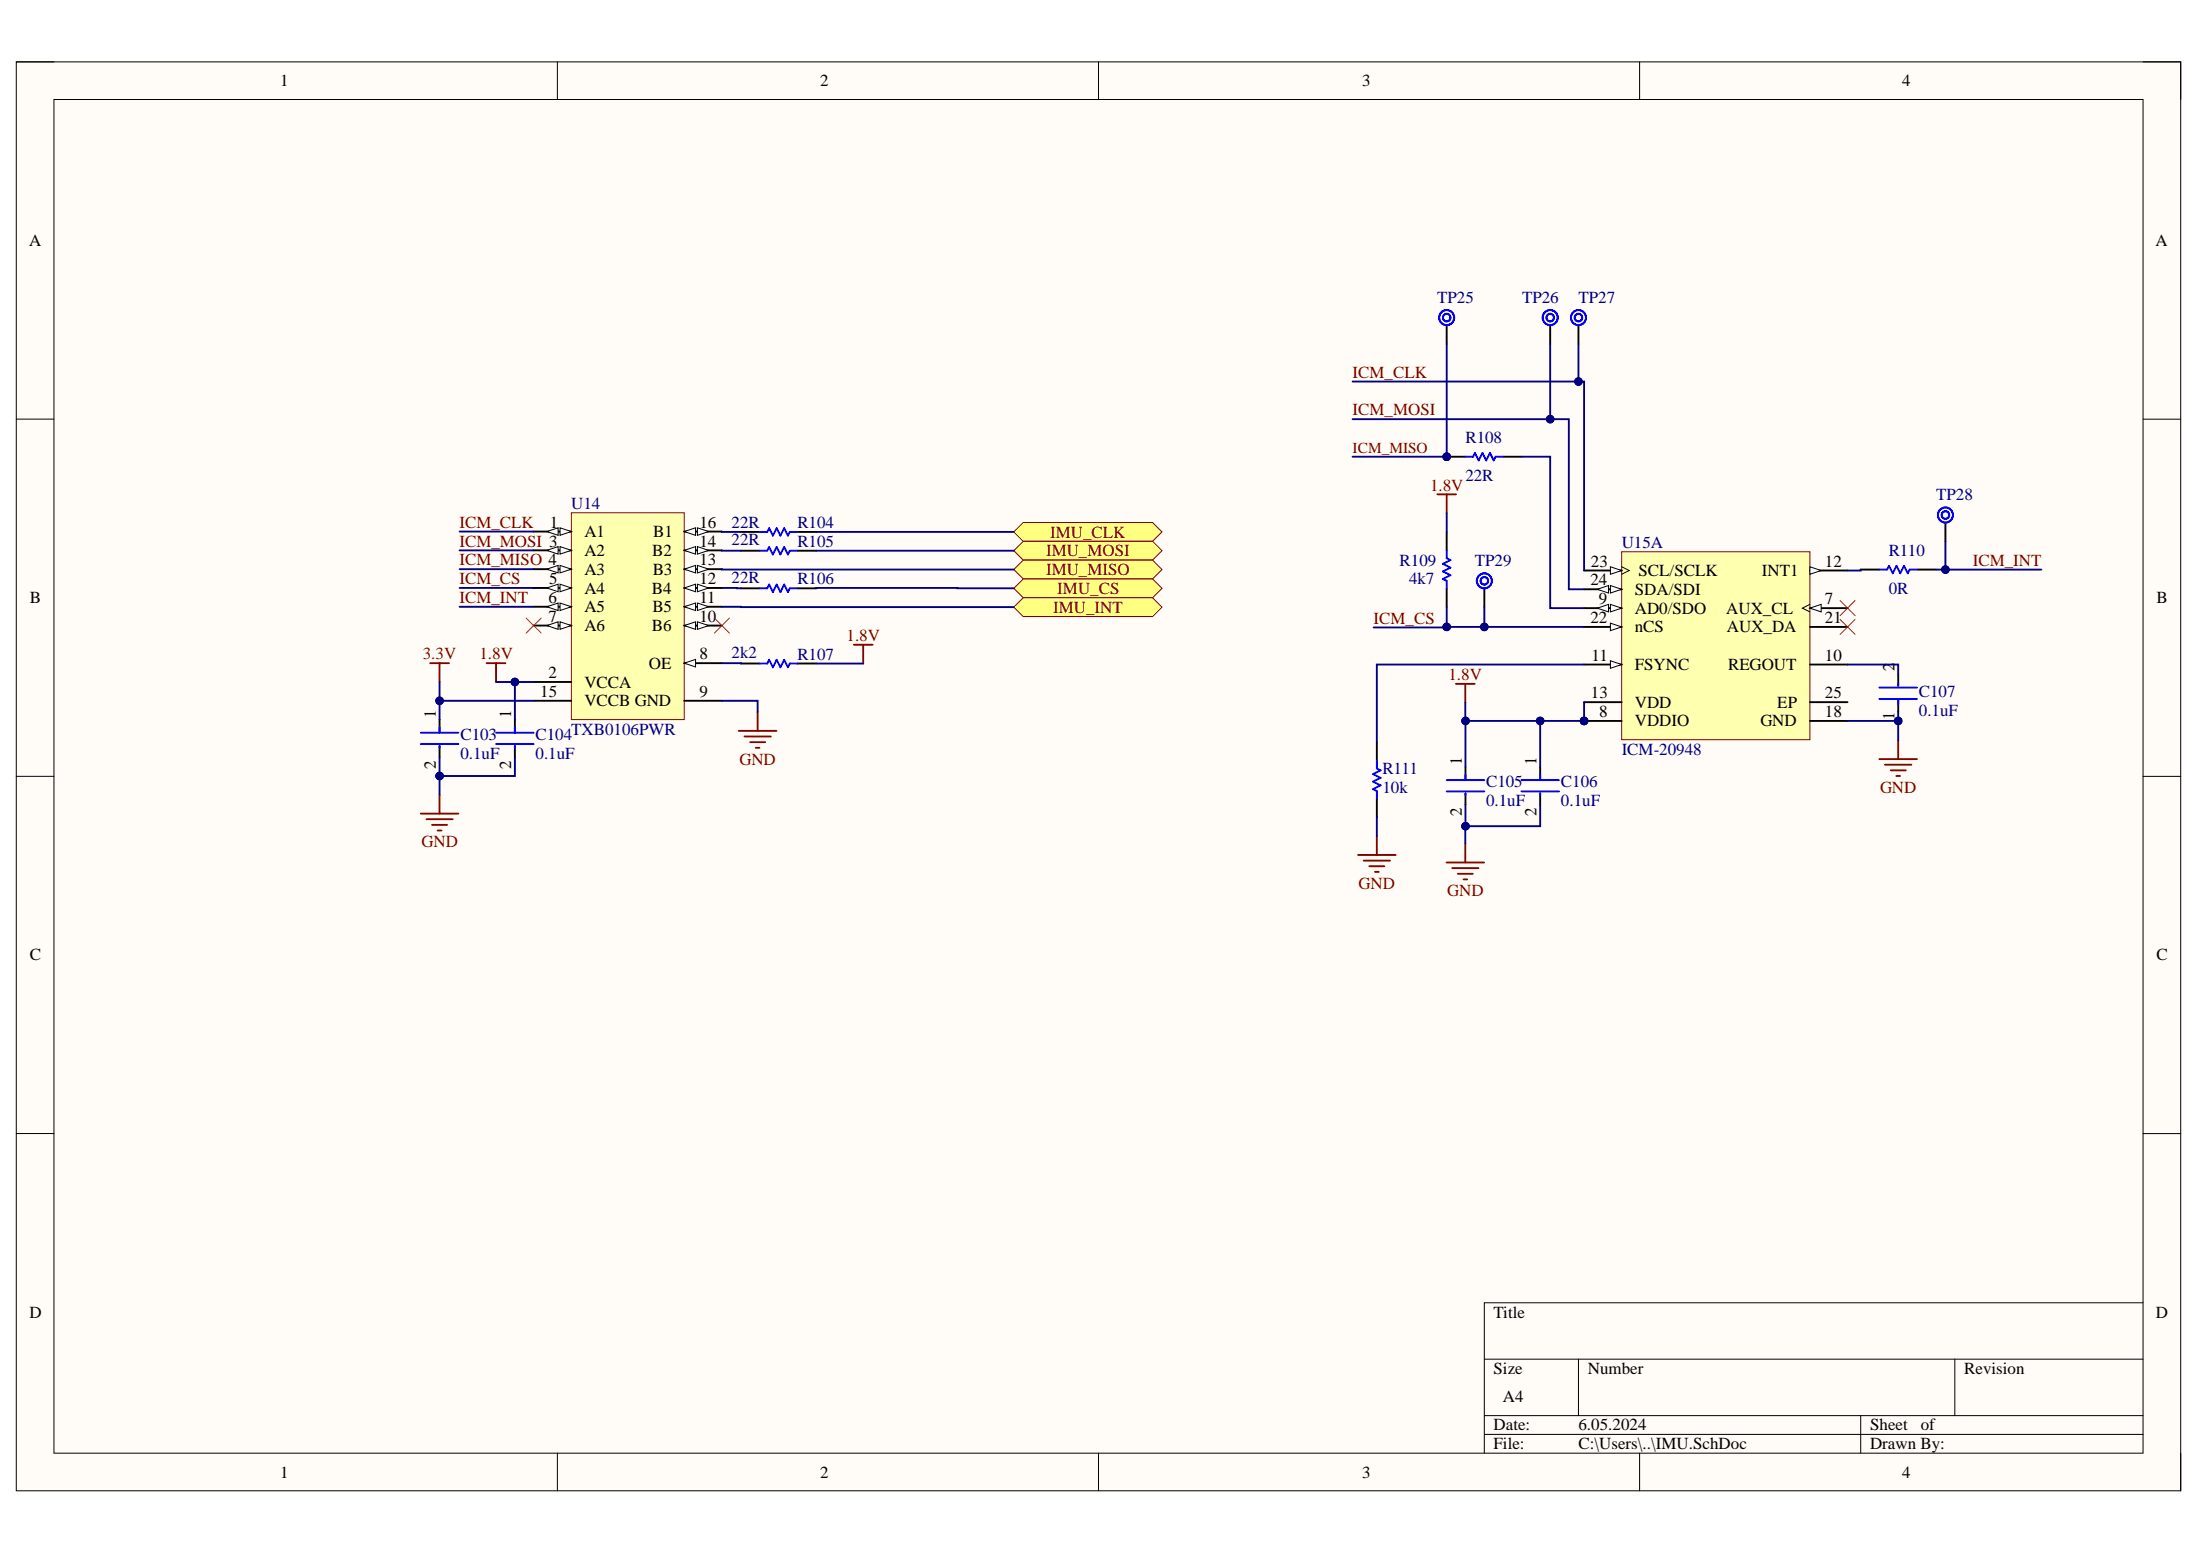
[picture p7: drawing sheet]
<svg xmlns="http://www.w3.org/2000/svg" width="297mm" height="210mm" viewBox="0 0 297 210" stroke-linecap="round" stroke-linejoin="round" font-family="sans-serif">
<path d="M2.2 8.4h292.2v192.8h-292.2z" fill-rule="evenodd" fill="#fffcf8"/>
<path d="M2.2 8.4h292.2v192.8h-292.2z" fill="none" stroke="#000" stroke-width=".14"/>
<path d="M7.3 13.4h282v182.8h-282z" fill-rule="evenodd" fill="#fffcf8"/>
<g fill="none" stroke="#000" stroke-width=".14">
<path d="M2.2 8.4h5.1M7.3 13.4h282v182.8h-282zM75.3 8.4v5M148.3 8.4v5M221.4 8.4v5M289.3 8.4h5.1v5M2.2 56.6h5.1M289.3 56.6h5.1M2.2 104.8h5.1M289.3 104.8h5.1M2.2 153h5.1M289.3 153h5.1"/>
<path d="M289.3 175.9h-88.9v20.3M75.3 196.2v5M148.3 196.2v5M200.4 183.5h88.9M200.4 191.1h88.9M200.4 193.6h88.9M213.1 183.5v7.6M221.4 196.2v5M251.2 191.1v5.1M263.9 183.5v7.6M294.4 196.2v5"/>
</g>
<circle cx="213.9" cy="97.3" r=".51" fill="#000080"/>
<circle cx="213.9" cy="97.3" r=".51" fill="none" stroke="#000080" stroke-width=".14"/>
<path d="M219 74.5h25.4v25.3h-25.4z" fill-rule="evenodd" fill="#ffffb0"/>
<path d="M219 74.5h25.4v25.3h-25.4z" fill="none" stroke="#800000" stroke-width=".14"/>
<path d="M213.9 89.7h5.1M244.4 89.7h5.1" fill="none" stroke="#000" stroke-width=".25"/>
<path d="M217.4 89.2l1.6 .5-1.6 .5z" fill="#f8fcff"/>
<path d="M217.4 89.2l1.6 .5-1.6 .5z" fill="none" stroke="#000" stroke-width=".14"/>
<path d="M244.4 77h5.1" fill="none" stroke="#000" stroke-width=".25"/>
<path d="M244.4 76.5l1.5 .5-1.5 .5z" fill="#f8fcff"/>
<path d="M244.4 76.5l1.5 .5-1.5 .5z" fill="none" stroke="#000" stroke-width=".14"/>
<path d="M213.9 94.8h5.1M213.9 84.6h5.1M244.4 97.3h5.1M244.4 84.6h5.1" fill="none" stroke="#000" stroke-width=".25"/>
<path d="M217.4 84.1l1.6 .5-1.6 .5z" fill="#f8fcff"/>
<path d="M217.4 84.1l1.6 .5-1.6 .5z" fill="none" stroke="#000" stroke-width=".14"/>
<path d="M213.9 77h5.1" fill="none" stroke="#000" stroke-width=".25"/>
<path d="M217.4 76.5l1.6 .5-1.6 .5z" fill="#f8fcff"/>
<path d="M217.4 76.5l1.6 .5-1.6 .5zM219 76.5l1 .5-1 .5" fill="none" stroke="#000" stroke-width=".14"/>
<path d="M213.9 79.5h5.1" fill="none" stroke="#000" stroke-width=".25"/>
<path d="M217.4 79l1.6 .5-1.6 .6z" fill="#f8fcff"/>
<path d="M217.4 79l1.6 .5-1.6 .6z" fill="none" stroke="#000" stroke-width=".14"/>
<path d="M215.7 79.5l1.5-.5v1.1z" fill="#f8fcff"/>
<path d="M215.7 79.5l1.5-.5v1.1z" fill="none" stroke="#000" stroke-width=".14"/>
<path d="M244.4 94.8h5.1M244.4 82.1h5.1" fill="none" stroke="#000" stroke-width=".25"/>
<path d="M244.4 82.1l1.5-.5v1z" fill="#f8fcff"/>
<path d="M244.4 82.1l1.5-.5v1zM244.4 81.6l-1 .5 1 .5" fill="none" stroke="#000" stroke-width=".14"/>
<path d="M213.9 97.3h5.1" fill="none" stroke="#000" stroke-width=".25"/>
<circle cx="213.9" cy="97.3" r=".51" fill="#000080"/>
<circle cx="213.9" cy="97.3" r=".51" fill="none" stroke="#000080" stroke-width=".14"/>
<path d="M213.9 82.1h5.1" fill="none" stroke="#000" stroke-width=".25"/>
<path d="M217.4 81.6l1.6 .5-1.6 .5z" fill="#f8fcff"/>
<path d="M217.4 81.6l1.6 .5-1.6 .5z" fill="none" stroke="#000" stroke-width=".14"/>
<path d="M215.7 82.1l1.5-.5v1z" fill="#f8fcff"/>
<path d="M215.7 82.1l1.5-.5v1z" fill="none" stroke="#000" stroke-width=".14"/>
<path d="M58.1 89.5h2.5M59.3 89.5v2.6M65.7 89.5h2.5M67 89.5v2.6" fill="none" stroke="#800000" stroke-width=".25"/>
<path d="M136.9 71.8l1.3-1.3h17.4l1.3 1.3-1.3 1.3h-17.4z" fill-rule="evenodd" fill="#ffff80"/>
<path d="M136.9 71.8l1.3-1.3h17.4l1.3 1.3-1.3 1.3h-17.4z" fill="none" stroke="#800000" stroke-width=".14"/>
<path d="M136.9 74.3l1.3-1.2h17.4l1.3 1.2-1.3 1.3h-17.4z" fill-rule="evenodd" fill="#ffff80"/>
<path d="M136.9 74.3l1.3-1.2h17.4l1.3 1.2-1.3 1.3h-17.4z" fill="none" stroke="#800000" stroke-width=".14"/>
<path d="M136.9 76.9l1.3-1.3h17.4l1.3 1.3-1.3 1.2h-17.4z" fill-rule="evenodd" fill="#ffff80"/>
<path d="M136.9 76.9l1.3-1.3h17.4l1.3 1.3-1.3 1.2h-17.4z" fill="none" stroke="#800000" stroke-width=".14"/>
<path d="M136.9 79.4l1.3-1.3h17.4l1.3 1.3-1.3 1.3h-17.4z" fill-rule="evenodd" fill="#ffff80"/>
<path d="M136.9 79.4l1.3-1.3h17.4l1.3 1.3-1.3 1.3h-17.4z" fill="none" stroke="#800000" stroke-width=".14"/>
<path d="M77.1 69.2h15.3v27.9h-15.3z" fill-rule="evenodd" fill="#ffffb0"/>
<path d="M77.1 69.2h15.3v27.9h-15.3z" fill="none" stroke="#800000" stroke-width=".14"/>
<path d="M72.1 71.8h5" fill="none" stroke="#000" stroke-width=".25"/>
<path d="M75.6 71.2l1.5 .6-1.5 .5z" fill="#f8fcff"/>
<path d="M75.6 71.2l1.5 .6-1.5 .5z" fill="none" stroke="#000" stroke-width=".14"/>
<path d="M73.8 71.8l1.6-.6v1.1z" fill="#f8fcff"/>
<path d="M73.8 71.8l1.6-.6v1.1z" fill="none" stroke="#000" stroke-width=".14"/>
<path d="M72.1 74.3h5M72.1 92.1h5" fill="none" stroke="#000" stroke-width=".25"/>
<path d="M75.6 73.8l1.5 .5-1.5 .5z" fill="#f8fcff"/>
<path d="M75.6 73.8l1.5 .5-1.5 .5z" fill="none" stroke="#000" stroke-width=".14"/>
<path d="M73.8 74.3l1.6-.5v1z" fill="#f8fcff"/>
<path d="M73.8 74.3l1.6-.5v1z" fill="none" stroke="#000" stroke-width=".14"/>
<path d="M72.1 76.8h5" fill="none" stroke="#000" stroke-width=".25"/>
<path d="M75.6 76.3l1.5 .5-1.5 .5z" fill="#f8fcff"/>
<path d="M75.6 76.3l1.5 .5-1.5 .5z" fill="none" stroke="#000" stroke-width=".14"/>
<path d="M73.8 76.8l1.6-.5v1z" fill="#f8fcff"/>
<path d="M73.8 76.8l1.6-.5v1z" fill="none" stroke="#000" stroke-width=".14"/>
<path d="M72.1 79.4h5" fill="none" stroke="#000" stroke-width=".25"/>
<path d="M75.6 78.9l1.5 .5-1.5 .5z" fill="#f8fcff"/>
<path d="M75.6 78.9l1.5 .5-1.5 .5z" fill="none" stroke="#000" stroke-width=".14"/>
<path d="M73.8 79.4l1.6-.5v1z" fill="#f8fcff"/>
<path d="M73.8 79.4l1.6-.5v1z" fill="none" stroke="#000" stroke-width=".14"/>
<path d="M72.1 81.9h5" fill="none" stroke="#000" stroke-width=".25"/>
<path d="M75.6 81.4l1.5 .5-1.5 .5z" fill="#f8fcff"/>
<path d="M75.6 81.4l1.5 .5-1.5 .5z" fill="none" stroke="#000" stroke-width=".14"/>
<path d="M73.8 81.9l1.6-.5v1z" fill="#f8fcff"/>
<path d="M73.8 81.9l1.6-.5v1z" fill="none" stroke="#000" stroke-width=".14"/>
<path d="M72.1 84.4h5" fill="none" stroke="#000" stroke-width=".25"/>
<path d="M75.6 83.9l1.5 .5-1.5 .6z" fill="#f8fcff"/>
<path d="M75.6 83.9l1.5 .5-1.5 .6z" fill="none" stroke="#000" stroke-width=".14"/>
<path d="M73.8 84.4l1.6-.5v1.1z" fill="#f8fcff"/>
<path d="M73.8 84.4l1.6-.5v1.1z" fill="none" stroke="#000" stroke-width=".14"/>
<path d="M92.4 89.5h5.1" fill="none" stroke="#000" stroke-width=".25"/>
<path d="M92.4 89.5l1.5-.5v1z" fill="#f8fcff"/>
<path d="M92.4 89.5l1.5-.5v1z" fill="none" stroke="#000" stroke-width=".14"/>
<path d="M92.4 94.6h5.1M92.4 84.4h5.1" fill="none" stroke="#000" stroke-width=".25"/>
<path d="M92.4 84.4l1.5-.5v1.1z" fill="#f8fcff"/>
<path d="M92.4 84.4l1.5-.5v1.1z" fill="none" stroke="#000" stroke-width=".14"/>
<path d="M94.2 83.9l1.5 .5-1.5 .6z" fill="#f8fcff"/>
<path d="M94.2 83.9l1.5 .5-1.5 .6z" fill="none" stroke="#000" stroke-width=".14"/>
<path d="M92.4 81.9h5.1" fill="none" stroke="#000" stroke-width=".25"/>
<path d="M92.4 81.9l1.5-.5v1z" fill="#f8fcff"/>
<path d="M92.4 81.9l1.5-.5v1z" fill="none" stroke="#000" stroke-width=".14"/>
<path d="M94.2 81.4l1.5 .5-1.5 .5z" fill="#f8fcff"/>
<path d="M94.2 81.4l1.5 .5-1.5 .5z" fill="none" stroke="#000" stroke-width=".14"/>
<path d="M92.4 79.4h5.1" fill="none" stroke="#000" stroke-width=".25"/>
<path d="M92.4 79.4l1.5-.5v1z" fill="#f8fcff"/>
<path d="M92.4 79.4l1.5-.5v1z" fill="none" stroke="#000" stroke-width=".14"/>
<path d="M94.2 78.9l1.5 .5-1.5 .5z" fill="#f8fcff"/>
<path d="M94.2 78.9l1.5 .5-1.5 .5z" fill="none" stroke="#000" stroke-width=".14"/>
<path d="M92.4 76.8h5.1" fill="none" stroke="#000" stroke-width=".25"/>
<path d="M92.4 76.8l1.5-.5v1z" fill="#f8fcff"/>
<path d="M92.4 76.8l1.5-.5v1z" fill="none" stroke="#000" stroke-width=".14"/>
<path d="M94.2 76.3l1.5 .5-1.5 .5z" fill="#f8fcff"/>
<path d="M94.2 76.3l1.5 .5-1.5 .5z" fill="none" stroke="#000" stroke-width=".14"/>
<path d="M92.4 74.3h5.1" fill="none" stroke="#000" stroke-width=".25"/>
<path d="M92.4 74.3l1.5-.5v1z" fill="#f8fcff"/>
<path d="M92.4 74.3l1.5-.5v1z" fill="none" stroke="#000" stroke-width=".14"/>
<path d="M94.2 73.8l1.5 .5-1.5 .5z" fill="#f8fcff"/>
<path d="M94.2 73.8l1.5 .5-1.5 .5z" fill="none" stroke="#000" stroke-width=".14"/>
<path d="M92.4 71.8h5.1M72.1 94.6h5" fill="none" stroke="#000" stroke-width=".25"/>
<path d="M92.4 71.8l1.5-.6v1.1z" fill="#f8fcff"/>
<path d="M92.4 71.8l1.5-.6v1.1z" fill="none" stroke="#000" stroke-width=".14"/>
<path d="M94.2 71.2l1.5 .6-1.5 .5z" fill="#f8fcff"/>
<path d="M94.2 71.2l1.5 .6-1.5 .5z" fill="none" stroke="#000" stroke-width=".14"/>
<path d="M136.9 82l1.3-1.3h17.4l1.3 1.3-1.3 1.2h-17.4z" fill-rule="evenodd" fill="#ffff80"/>
<path d="M136.9 82l1.3-1.3h17.4l1.3 1.3-1.3 1.2h-17.4z" fill="none" stroke="#800000" stroke-width=".14"/>
<g fill="none" stroke="#800000" stroke-width=".25">
<path d="M194.1 66.7h2.5M195.3 66.7v2.6M99.8 98.7h5M100.5 99.4h3.6M102.3 96.1v2.6M115.3 87h2.5M116.5 87v2.6M196.6 92.3h2.5M197.8 92.3v2.6M256.3 99.9v2.6M56.8 109.8h5.1M57.6 110.6h3.5"/>
<path d="M58.3 111.3h2.1M59.1 112.1h.5M59.3 107.3v2.5M101.3 100.2h2M102 100.9h.5M183.4 115.4h5M184.1 116.2h3.6M184.9 116.9h2M185.6 117.7h.6M185.9 112.9v2.5M195.3 116.4h5.1M196.1 117.2h3.5"/>
<path d="M196.8 117.9h2.1M197.6 118.7h.5M197.8 113.9v2.5M253.7 102.5h5.1M254.5 103.2h3.6M255.3 104h2M256 104.7h.5"/>
</g>
<path d="M71 83.4l2.1 2.1M73.1 83.4l-2.1 2.1M96.4 83.4l2.1 2.1M98.5 83.4l-2.1 2.1M248.4 81.1l2.1 2M248.4 83.6l2.1 2M250.5 81.1l-2.1 2M250.5 83.6l-2.1 2" fill="none" stroke="#f00" stroke-width=".14"/>
<g fill="none" stroke="#000" stroke-width=".25">
<path d="M100 74.3h2.6M100 79.4h2.6M100 71.8h2.6M107.7 74.3h2.5M107.7 79.4h2.5M107.7 71.8h2.5M195.3 71.8v2.5M195.3 79.4v2.6M59.3 97.1v1.8M69.5 97.1v1.8M100 89.6h2.6M107.7 89.6h2.5"/>
<path d="M256.3 91v1.6M256.3 94.3v1.8M59.3 100.7v1.5M69.5 100.7v1.5M185.9 100.2v2.5M185.9 107.8v2.5M197.9 103.5v1.8M197.9 107.1v1.5M207.9 103.5v1.8M207.9 107.1v1.5"/>
</g>
<g fill="none" stroke="#00f" stroke-width=".25">
<path d="M102.6 74.3h1l.2-.5 .6 1 .5-1 .5 1 .5-1 .5 1 .2-.5h1.1M102.6 79.4h1l.2-.5 .6 1 .5-1 .5 1 .5-1 .5 1 .2-.5h1.1M102.6 71.8h1l.2-.5 .6 1 .5-1 .5 1 .5-1 .5 1 .2-.5h1.1M195.3 74.3v1.1l.5 .2-1 .5 1 .5-1 .5 1 .5-1 .6 .5 .2v1M56.8 98.9h5.1M59.3 98.1v.8M67 98.9h5.1M69.5 98.1v.8M102.6 89.6h1l.2-.5 .6 1 .5-1 .5 1 .5-1 .5 1 .2-.5h1.1M253.7 94.3h5.1M253.7 92.8h5.1M256.3 92.3v.3"/>
<path d="M256.3 94.3v.8M56.8 100.4h5.1M59.3 100.7v.2M67 100.4h5.1M69.5 100.7v.2M185.9 102.7v1l.5 .3-1 .5 1 .5-1 .5 1 .5-1 .5 .5 .3v1M195.3 105.3h5.1M195.3 106.8h5.1M197.9 104.5v.8M197.9 107.1v.2M205.4 105.3h5.1M205.4 106.8h5.1"/>
<path d="M207.9 104.5v.8M207.9 107.1v.2"/>
</g>
<circle cx="195.3" cy="61.7" r=".51" fill="#000080"/>
<circle cx="195.3" cy="61.7" r=".51" fill="none" stroke="#000080" stroke-width=".14"/>
<path d="M195.3 61.6h2.6M202.9 61.6h2.6" fill="none" stroke="#000" stroke-width=".25"/>
<circle cx="195.3" cy="61.7" r=".51" fill="#000080"/>
<circle cx="195.3" cy="61.7" r=".51" fill="none" stroke="#000080" stroke-width=".14"/>
<g fill="none" stroke="#00f" stroke-width=".25">
<path d="M197.9 61.6h1l.2-.5 .6 1.1 .5-1.1 .5 1.1 .5-1.1 .5 1.1 .2-.6h1M253.8 76.9h1l.2-.5 .6 1 .5-1 .5 1 .5-1 .5 1 .2-.5h1.1"/>
<circle cx="195.3" cy="42.9" r="1.02"/>
<circle cx="195.3" cy="42.9" r=".51"/>
<circle cx="209.3" cy="42.9" r="1.02"/>
<circle cx="209.3" cy="42.9" r=".51"/>
<circle cx="213.1" cy="42.9" r=".51"/>
<circle cx="213.1" cy="42.9" r="1.02"/>
<circle cx="200.4" cy="78.4" r=".51"/>
<circle cx="200.4" cy="78.4" r="1.01"/>
<circle cx="262.7" cy="69.5" r="1.02"/>
<circle cx="262.7" cy="69.5" r=".51"/>
</g>
<path d="M195.3 43.9v2.5M209.3 43.9v2.5M213.1 43.9v2.5M200.4 79.4v2.6M251.2 76.9h2.6M258.9 76.9h2.5M262.7 70.5v2.6" fill="none" stroke="#000" stroke-width=".25"/>
<path d="M62.1 71.8h10M62.1 74.3h10M62.1 76.8h10M62.1 79.4h10M62.1 81.9h10M97.5 94.6h4.8v1.5M197.9 97.3v6.2" fill="none" stroke="#000080" stroke-width=".25"/>
<circle cx="197.9" cy="97.3" r=".51" fill="#000080"/>
<circle cx="197.9" cy="97.3" r=".51" fill="none" stroke="#000080" stroke-width=".14"/>
<path d="M197.9 108.6v2.9" fill="none" stroke="#000080" stroke-width=".25"/>
<circle cx="197.9" cy="111.5" r=".51" fill="#000080"/>
<circle cx="197.9" cy="111.5" r=".51" fill="none" stroke="#000080" stroke-width=".14"/>
<path d="M249.5 89.7h6.8v1.3M256.3 96.1v1.2" fill="none" stroke="#000080" stroke-width=".25"/>
<circle cx="256.3" cy="97.3" r=".51" fill="#000080"/>
<circle cx="256.3" cy="97.3" r=".51" fill="none" stroke="#000080" stroke-width=".14"/>
<path d="M249.5 97.3h6.8v2.6" fill="none" stroke="#000080" stroke-width=".25"/>
<circle cx="256.3" cy="97.3" r=".51" fill="#000080"/>
<circle cx="256.3" cy="97.3" r=".51" fill="none" stroke="#000080" stroke-width=".14"/>
<path d="M213.9 94.8v2.5" fill="none" stroke="#000080" stroke-width=".25"/>
<circle cx="213.9" cy="97.3" r=".51" fill="#000080"/>
<circle cx="213.9" cy="97.3" r=".51" fill="none" stroke="#000080" stroke-width=".14"/>
<path d="M207.9 97.3h6" fill="none" stroke="#000080" stroke-width=".25"/>
<circle cx="213.9" cy="97.3" r=".51" fill="#000080"/>
<circle cx="213.9" cy="97.3" r=".51" fill="none" stroke="#000080" stroke-width=".14"/>
<circle cx="207.9" cy="97.3" r=".51" fill="#000080"/>
<circle cx="207.9" cy="97.3" r=".51" fill="none" stroke="#000080" stroke-width=".14"/>
<path d="M72.1 94.6h-12.8v2.5" fill="none" stroke="#000080" stroke-width=".25"/>
<circle cx="59.3" cy="94.6" r=".51" fill="#000080"/>
<circle cx="59.3" cy="94.6" r=".51" fill="none" stroke="#000080" stroke-width=".14"/>
<path d="M59.3 92.1v2.5" fill="none" stroke="#000080" stroke-width=".25"/>
<circle cx="59.3" cy="94.6" r=".51" fill="#000080"/>
<circle cx="59.3" cy="94.6" r=".51" fill="none" stroke="#000080" stroke-width=".14"/>
<path d="M69.5 102.2v2.5h-10.2" fill="none" stroke="#000080" stroke-width=".25"/>
<circle cx="59.3" cy="104.7" r=".51" fill="#000080"/>
<circle cx="59.3" cy="104.7" r=".51" fill="none" stroke="#000080" stroke-width=".14"/>
<path d="M69.5 92.1v5" fill="none" stroke="#000080" stroke-width=".25"/>
<circle cx="69.5" cy="92.1" r=".51" fill="#000080"/>
<circle cx="69.5" cy="92.1" r=".51" fill="none" stroke="#000080" stroke-width=".14"/>
<path d="M197.8 94.9v2.4h10.1v6.2" fill="none" stroke="#000080" stroke-width=".25"/>
<circle cx="207.9" cy="97.3" r=".51" fill="#000080"/>
<circle cx="207.9" cy="97.3" r=".51" fill="none" stroke="#000080" stroke-width=".14"/>
<circle cx="197.9" cy="97.3" r=".51" fill="#000080"/>
<circle cx="197.9" cy="97.3" r=".51" fill="none" stroke="#000080" stroke-width=".14"/>
<path d="M207.9 108.6v2.9h-10.1v2.4" fill="none" stroke="#000080" stroke-width=".25"/>
<circle cx="197.9" cy="111.5" r=".51" fill="#000080"/>
<circle cx="197.9" cy="111.5" r=".51" fill="none" stroke="#000080" stroke-width=".14"/>
<path d="M67 92.1h5.1M213.9 89.7h-28v10.5M185.9 110.3v2.6" fill="none" stroke="#000080" stroke-width=".25"/>
<circle cx="69.5" cy="92.1" r=".51" fill="#000080"/>
<circle cx="69.5" cy="92.1" r=".51" fill="none" stroke="#000080" stroke-width=".14"/>
<path d="M59.3 102.2v5.1" fill="none" stroke="#000080" stroke-width=".25"/>
<circle cx="59.3" cy="104.7" r=".51" fill="#000080"/>
<circle cx="59.3" cy="104.7" r=".51" fill="none" stroke="#000080" stroke-width=".14"/>
<path d="M97.5 71.8h2.5M97.5 74.3h2.5M195.3 69.3v2.5M251.2 76.9v.1h-1.7M261.4 76.9h14.2M97.5 89.5l2.5 .1M110.2 89.6h6.3" fill="none" stroke="#000080" stroke-width=".25"/>
<circle cx="262.7" cy="76.9" r=".51" fill="#000080"/>
<circle cx="262.7" cy="76.9" r=".51" fill="none" stroke="#000080" stroke-width=".14"/>
<path d="M182.6 56.6h29.2v22.9h2.1M97.5 79.4h2.5M97.5 76.8l39.4 .1M97.5 81.9l39.4 .1" fill="none" stroke="#000080" stroke-width=".25"/>
<circle cx="209.3" cy="56.6" r=".51" fill="#000080"/>
<circle cx="209.3" cy="56.6" r=".51" fill="none" stroke="#000080" stroke-width=".14"/>
<path d="M195.3 84.6v.1h-9.8" fill="none" stroke="#000080" stroke-width=".25"/>
<circle cx="195.3" cy="84.6" r=".51" fill="#000080"/>
<circle cx="195.3" cy="84.6" r=".51" fill="none" stroke="#000080" stroke-width=".14"/>
<path d="M110.2 79.4h26.7M110.2 74.3h26.7M110.2 71.8h26.7M195.3 82v2.6h18.6" fill="none" stroke="#000080" stroke-width=".25"/>
<circle cx="200.4" cy="84.6" r=".51" fill="#000080"/>
<circle cx="200.4" cy="84.6" r=".51" fill="none" stroke="#000080" stroke-width=".14"/>
<circle cx="195.3" cy="84.6" r=".51" fill="#000080"/>
<circle cx="195.3" cy="84.6" r=".51" fill="none" stroke="#000080" stroke-width=".14"/>
<path d="M200.4 82v2.6" fill="none" stroke="#000080" stroke-width=".25"/>
<circle cx="200.4" cy="84.6" r=".51" fill="#000080"/>
<circle cx="200.4" cy="84.6" r=".51" fill="none" stroke="#000080" stroke-width=".14"/>
<path d="M209.3 46.4v10.2" fill="none" stroke="#000080" stroke-width=".25"/>
<circle cx="209.3" cy="56.6" r=".51" fill="#000080"/>
<circle cx="209.3" cy="56.6" r=".51" fill="none" stroke="#000080" stroke-width=".14"/>
<path d="M213.1 46.4v5.1h.8v25.5" fill="none" stroke="#000080" stroke-width=".25"/>
<circle cx="213.1" cy="51.5" r=".51" fill="#000080"/>
<circle cx="213.1" cy="51.5" r=".51" fill="none" stroke="#000080" stroke-width=".14"/>
<path d="M195.3 46.4v15.2h-12.7M205.5 61.6h3.8v20.5h4.6" fill="none" stroke="#000080" stroke-width=".25"/>
<circle cx="195.3" cy="61.7" r=".51" fill="#000080"/>
<circle cx="195.3" cy="61.7" r=".51" fill="none" stroke="#000080" stroke-width=".14"/>
<path d="M182.6 51.5h30.5" fill="none" stroke="#000080" stroke-width=".25"/>
<circle cx="213.1" cy="51.5" r=".51" fill="#000080"/>
<circle cx="213.1" cy="51.5" r=".51" fill="none" stroke="#000080" stroke-width=".14"/>
<path d="M262.7 73.1v3.8" fill="none" stroke="#000080" stroke-width=".25"/>
<circle cx="262.7" cy="76.9" r=".51" fill="#000080"/>
<circle cx="262.7" cy="76.9" r=".51" fill="none" stroke="#000080" stroke-width=".14"/>
<g font-size="2.3">
<text x="37.8" y="11.7">1</text>
<text x="110.7" y="11.7">2</text>
<text x="183.9" y="11.7">3</text>
<text x="256.8" y="11.7">4</text>
<text x="3.9" y="33.2">A</text>
<text x="291.1" y="33.2">A</text>
<text x="74.3" y="71.2">1</text>
<text x="94.4" y="71.2">16</text>
<text x="78.9" y="72.5">A1</text>
<text x="78.9" y="75">A2</text>
<text x="78.9" y="77.6">A3</text>
<text x="88" y="75">B2</text>
<text x="88.1" y="77.6">B3</text>
<text x="88.2" y="72.5">B1</text>
<text x="94.4" y="76.3">13</text>
<text x="94.4" y="73.8">14</text>
<text x="214.8" y="76.5">23</text>
<text x="221.2" y="77.8">SCL/SCLK</text>
<text x="237.9" y="77.8">INT1</text>
<text x="246.4" y="76.5">12</text>
<text x="4" y="81.4">B</text>
<text x="74" y="81.4">6</text>
<text x="74" y="83.9">7</text>
<text x="74.1" y="78.8">5</text>
<text x="78.9" y="80.1">A4</text>
<text x="78.9" y="82.6">A5</text>
<text x="88" y="80.1">B4</text>
<text x="88.1" y="82.6">B5</text>
<text x="94.4" y="83.9">10</text>
<text x="94.4" y="81.4">11</text>
<text x="94.4" y="78.8">12</text>
<text x="214.7" y="79">24</text>
<text x="215.9" y="81.6">9</text>
<text x="220.7" y="80.3">SDA/SDI</text>
<text x="220.7" y="82.8">AD0/SDO</text>
<text x="233.1" y="82.8">AUX_CL</text>
<text x="246.4" y="81.6">7</text>
<text x="291.2" y="81.4">B</text>
<text x="78.9" y="85.2">A6</text>
<text x="88" y="85.2">B6</text>
<text x="94.4" y="89">8</text>
<text x="214.7" y="84.1">22</text>
<text x="214.9" y="89.2">11</text>
<text x="220.7" y="85.4">nCS</text>
<text x="233.2" y="85.4">AUX_DA</text>
<text x="246.4" y="89.2">10</text>
<text x="246.4" y="84.1">21</text>
<text x="72.9" y="94.1">15</text>
<text x="74" y="91.5">2</text>
<text x="78.9" y="92.8">VCCA</text>
<text x="78.9" y="95.4">VCCB GND</text>
<text x="87.6" y="90.3">OE</text>
<text x="94.4" y="94.1">9</text>
<text x="214.8" y="94.3">13</text>
<text x="220.7" y="90.5">FSYNC</text>
<text x="220.7" y="95.5">VDD</text>
<text x="233.3" y="90.5">REGOUT</text>
<text x="240" y="95.5">EP</text>
<text x="246.4" y="94.3">25</text>
<text x="255.8" y="90.5" transform="rotate(-90 255.8 90.5)">2</text>
<text x="58.9" y="96.9" transform="rotate(-90 58.9 96.9)">1</text>
<text x="69" y="96.9" transform="rotate(-90 69 96.9)">1</text>
<text x="215.9" y="96.8">8</text>
<text x="220.7" y="98.1">VDDIO</text>
<text x="237.7" y="98.1">GND</text>
<text x="246.4" y="96.8">18</text>
<text x="255.8" y="97.2" transform="rotate(-90 255.8 97.2)">1</text>
<text x="58.9" y="103.8" transform="rotate(-90 58.9 103.8)">2</text>
<text x="69" y="103.8" transform="rotate(-90 69 103.8)">2</text>
<text x="197.4" y="103.3" transform="rotate(-90 197.4 103.3)">1</text>
<text x="207.5" y="103.3" transform="rotate(-90 207.5 103.3)">1</text>
<text x="197.4" y="110.1" transform="rotate(-90 197.4 110.1)">2</text>
<text x="207.5" y="110.1" transform="rotate(-90 207.5 110.1)">2</text>
<text x="4" y="129.7">C</text>
<text x="291.2" y="129.7">C</text>
<text x="4" y="177.9">D</text>
<text x="201.7" y="177.9">Title</text>
<text x="291.1" y="177.9">D</text>
<text x="201.7" y="185.5">Size</text>
<text x="214.4" y="185.5">Number</text>
<text x="265.2" y="185.5">Revision</text>
<text x="202.9" y="189.3">A4</text>
<text x="201.7" y="193.1">Date:</text>
<text x="201.7" y="195.6">File:</text>
<text x="213.1" y="193.1">6.05.2024</text>
<text x="213.1" y="195.6">C:\Users\..\IMU.SchDoc</text>
<text x="252.5" y="193.1">Sheet</text>
<text x="252.5" y="195.6">Drawn By:</text>
<text x="259.3" y="193.1">of</text>
<text x="37.8" y="199.5">1</text>
<text x="110.7" y="199.5">2</text>
<text x="183.9" y="199.5">3</text>
<text x="256.8" y="199.5">4</text>
</g>
<g font-size="2.3" fill="#000080">
<text x="194" y="40.8">TP25</text>
<text x="205.5" y="40.8">TP26</text>
<text x="213.1" y="40.8">TP27</text>
<text x="197.9" y="59.8">R108</text>
<text x="197.9" y="65">22R</text>
<text x="77.1" y="68.7">U14</text>
<text x="98.8" y="71.3">22R</text>
<text x="107.7" y="71.3">R104</text>
<text x="261.4" y="67.5">TP28</text>
<text x="98.8" y="73.6">22R</text>
<text x="107.7" y="73.8">R105</text>
<text x="189" y="76.4">R109</text>
<text x="199.1" y="76.4">TP29</text>
<text x="219" y="73.9">U15A</text>
<text x="255" y="75.1">R110</text>
<text x="98.8" y="78.7">22R</text>
<text x="107.7" y="78.9">R106</text>
<text x="190.2" y="78.9">4k7</text>
<text x="255" y="80.2">0R</text>
<text x="98.8" y="88.9">2k2</text>
<text x="107.7" y="89.1">R107</text>
<text x="259.1" y="94.1">C107</text>
<text x="62.2" y="99.9">C103</text>
<text x="72.3" y="99.9">C104</text>
<text x="77.1" y="99.2">TXB0106PWR</text>
<text x="219" y="101.9">ICM-20948</text>
<text x="259.1" y="96.6">0.1uF</text>
<text x="62.2" y="102.5">0.1uF</text>
<text x="72.3" y="102.5">0.1uF</text>
<text x="186.6" y="104.5">R111</text>
<text x="186.6" y="107">10k</text>
<text x="200.6" y="106.3">C105</text>
<text x="210.8" y="106.3">C106</text>
<text x="200.6" y="108.8">0.1uF</text>
<text x="210.8" y="108.8">0.1uF</text>
</g>
<g font-size="2.3" fill="#800000">
<text x="182.6" y="51">ICM_CLK</text>
<text x="182.6" y="56">ICM_MOSI</text>
<text x="62" y="71.2">ICM_CLK</text>
<text x="193.1" y="66.2">1.8V</text>
<text x="62" y="73.8">ICM_MOSI 3</text>
<text x="62" y="76.3">ICM_MISO 4</text>
<text x="141.2" y="75.1">IMU_MOSI</text>
<text x="141.2" y="77.6">IMU_MISO</text>
<text x="141.8" y="72.6">IMU_CLK</text>
<text x="266.4" y="76.4">ICM_INT</text>
<text x="62" y="78.8">ICM_CS</text>
<text x="62" y="81.4">ICM_INT</text>
<text x="142.2" y="82.7">IMU_INT</text>
<text x="142.8" y="80.2">IMU_CS</text>
<text x="57.1" y="89">3.3V</text>
<text x="64.7" y="89">1.8V</text>
<text x="114.3" y="86.5">1.8V</text>
<text x="185.5" y="84.2">ICM_CS</text>
<text x="195.6" y="91.8">1.8V</text>
<text x="99.8" y="103.2">GND</text>
<text x="253.8" y="107">GND</text>
<text x="56.9" y="114.4">GND</text>
<text x="183.4" y="120">GND</text>
<text x="195.4" y="121">GND</text>
</g>
<text font-size="2.1" fill="#800000" x="182.6" y="61.2">ICM_MISO</text>
</svg>
